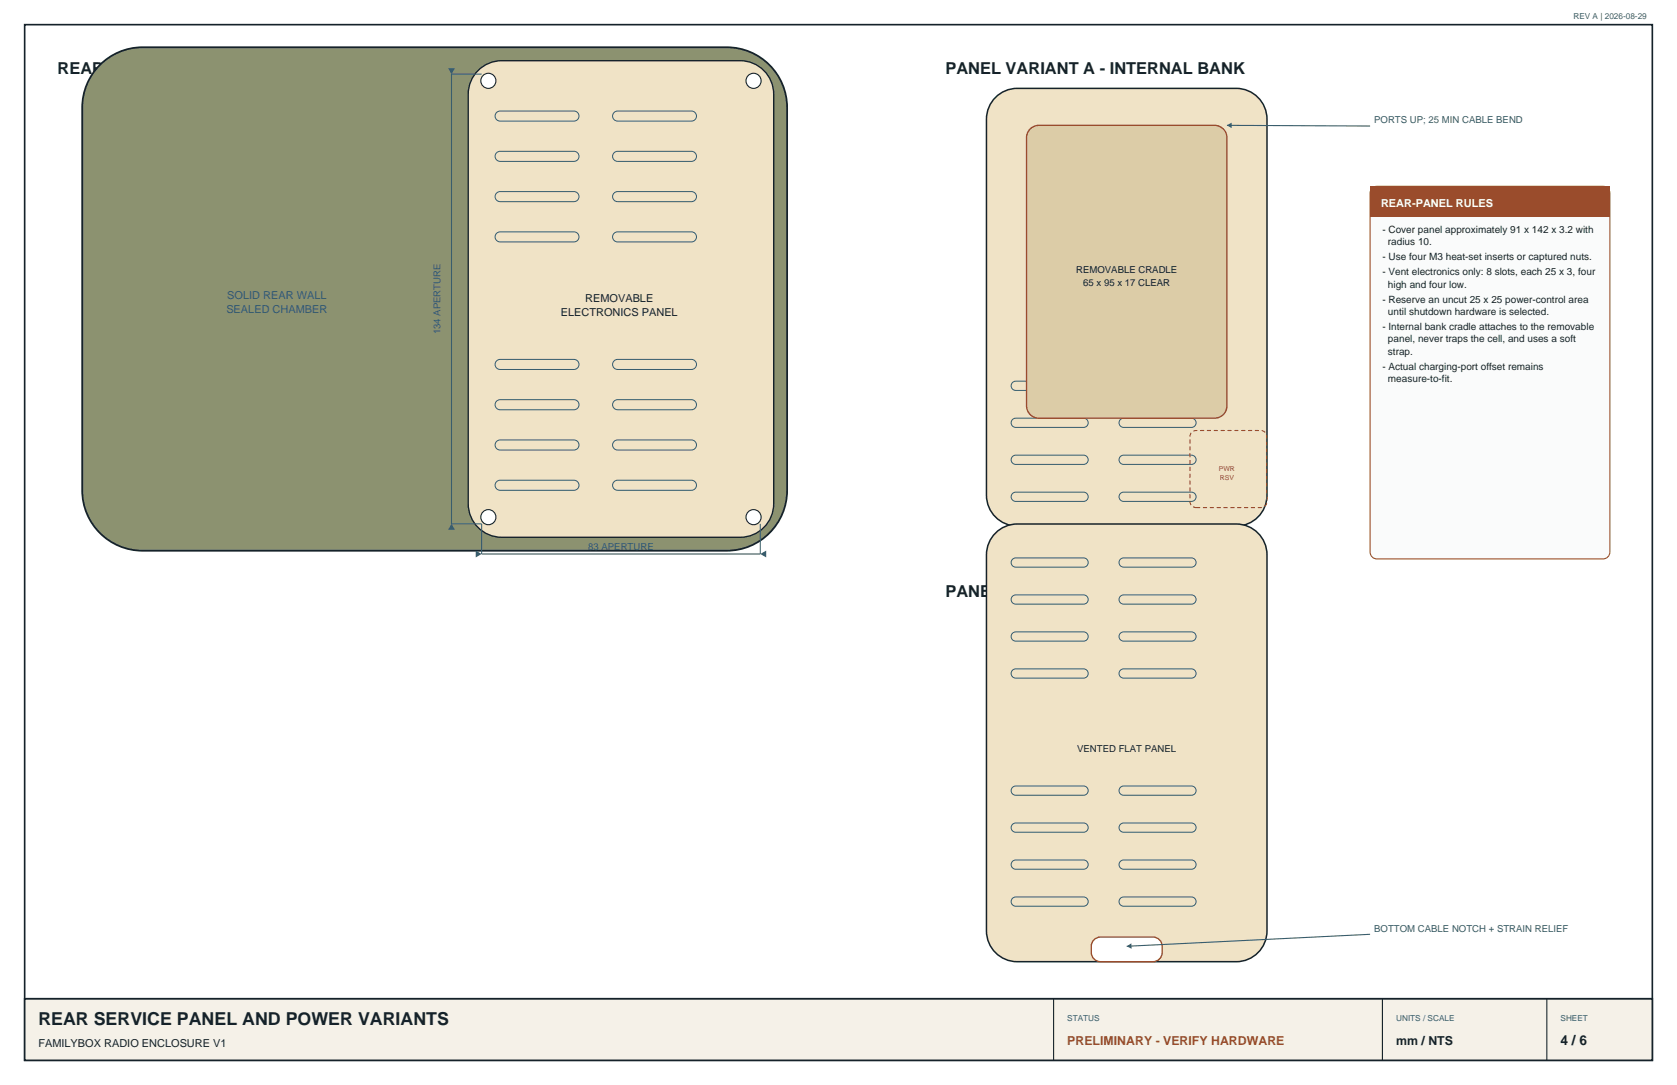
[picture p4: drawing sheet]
<svg xmlns="http://www.w3.org/2000/svg" width="432mm" height="279mm" viewBox="0 0 432 279" stroke-linecap="round" stroke-linejoin="round" font-family="sans-serif">
<path d="M6.3 6.4h419.1v266.6h-419.1z" fill="none" stroke="#15222a" stroke-width=".42"/>
<path d="M6.3 257.2h419.1v15.8h-419.1z" fill-rule="evenodd" fill="#f5f1e8" stroke="#15222a" stroke-width=".42"/>
<path d="M6.3 257.2h419.1" fill="none" stroke="#15222a" stroke-width=".35"/>
<path d="M271.3 257.2v15.8M356 257.2v15.8M398.3 257.2v15.8" fill="none" stroke="#15222a" stroke-width=".28"/>
<path d="M25.7 16.7a15.5 15.5 0 0 1 11-4.5h150.4a15.5 15.5 0 0 1 15.6 15.5v98.6a15.5 15.5 0 0 1-15.6 15.5h-150.4a15.5 15.5 0 0 1-15.5-15.5v-98.6a15.5 15.5 0 0 1 4.5-11z" fill-rule="evenodd" fill="#8c9270" stroke="#15222a" stroke-width=".46"/>
<path d="M126.4 20.8a6.9 6.9 0 0 1 4.5-1.7h57.9a6.9 6.9 0 0 1 7 6.9v102a6.9 6.9 0 0 1-7 6.9h-57.9a6.9 6.9 0 0 1-6.9-6.9v-102a6.9 6.9 0 0 1 2.4-5.2z" fill-rule="evenodd" fill="#fff" stroke="#9a4c2c" stroke-width=".39" stroke-dasharray="1.8 1.1" stroke-linecap="butt"/>
<path d="M123.1 18.2a8.6 8.6 0 0 1 6.1-2.6h61.4a8.6 8.6 0 0 1 8.6 8.7v105.4a8.6 8.6 0 0 1-8.6 8.7h-61.4a8.6 8.6 0 0 1-8.6-8.7v-105.4a8.6 8.6 0 0 1 2.5-6.1z" fill-rule="evenodd" fill="#f0e3c6" stroke="#15222a" stroke-width=".35"/>
<g fill="none" stroke="#315c70" stroke-width=".26">
<path d="M128 39.2l.8-.2h19a1.3 1.3 0 0 1 1.3 1.3 1.3 1.3 0 0 1-1.3 1.3h-19a1.3 1.3 0 0 1-1.3-.9 1.3 1.3 0 0 1 .5-1.5zM128 28.8l.8-.2h19a1.3 1.3 0 0 1 1.3 1.3 1.3 1.3 0 0 1-1.3 1.3h-19a1.3 1.3 0 0 1-1.3-.9 1.3 1.3 0 0 1 .5-1.5zM158.3 39.2l.7-.2h19a1.3 1.3 0 0 1 1.3 1.3 1.3 1.3 0 0 1-1.3 1.3h-19a1.3 1.3 0 0 1-1.2-.9 1.3 1.3 0 0 1 .5-1.5zM158.3 28.8l.7-.2h19a1.3 1.3 0 0 1 1.3 1.3 1.3 1.3 0 0 1-1.3 1.3h-19a1.3 1.3 0 0 1-1.2-.9 1.3 1.3 0 0 1 .5-1.5zM128 60l.8-.3h19a1.3 1.3 0 0 1 1.3 1.3 1.3 1.3 0 0 1-1.3 1.3h-19a1.3 1.3 0 0 1-1.3-.9 1.3 1.3 0 0 1 .5-1.4zM128 49.6l.8-.3h19a1.3 1.3 0 0 1 1.3 1.3 1.3 1.3 0 0 1-1.3 1.3h-19a1.3 1.3 0 0 1-1.3-.9 1.3 1.3 0 0 1 .5-1.4zM158.3 60l.7-.3h19a1.3 1.3 0 0 1 1.3 1.3 1.3 1.3 0 0 1-1.3 1.3h-19a1.3 1.3 0 0 1-1.2-.9 1.3 1.3 0 0 1 .5-1.4zM158.3 49.6l.7-.3h19a1.3 1.3 0 0 1 1.3 1.3 1.3 1.3 0 0 1-1.3 1.3h-19a1.3 1.3 0 0 1-1.2-.9 1.3 1.3 0 0 1 .5-1.4zM128 92.8l.8-.2h19a1.3 1.3 0 0 1 1.3 1.2 1.3 1.3 0 0 1-1.3 1.3h-19a1.3 1.3 0 0 1-1.3-.8 1.3 1.3 0 0 1 .5-1.5zM158.3 92.8l.7-.2h19a1.3 1.3 0 0 1 1.3 1.2 1.3 1.3 0 0 1-1.3 1.3h-19a1.3 1.3 0 0 1-1.2-.8 1.3 1.3 0 0 1 .5-1.5zM128 113.5l.8-.2h19a1.3 1.3 0 0 1 1.3 1.3 1.3 1.3 0 0 1-1.3 1.3h-19a1.3 1.3 0 0 1-1.3-.9 1.3 1.3 0 0 1 .5-1.5zM128 103.2l.8-.3h19a1.3 1.3 0 0 1 1.3 1.3 1.3 1.3 0 0 1-1.3 1.3h-19a1.3 1.3 0 0 1-1.3-.9 1.3 1.3 0 0 1 .5-1.4z"/>
<path d="M158.3 113.5l.7-.2h19a1.3 1.3 0 0 1 1.3 1.3 1.3 1.3 0 0 1-1.3 1.3h-19a1.3 1.3 0 0 1-1.2-.9 1.3 1.3 0 0 1 .5-1.5zM158.3 103.2l.7-.3h19a1.3 1.3 0 0 1 1.3 1.3 1.3 1.3 0 0 1-1.3 1.3h-19a1.3 1.3 0 0 1-1.2-.9 1.3 1.3 0 0 1 .5-1.4zM128 123.9l.8-.2h19a1.3 1.3 0 0 1 1.3 1.3 1.3 1.3 0 0 1-1.3 1.3h-19a1.3 1.3 0 0 1-1.3-.9 1.3 1.3 0 0 1 .5-1.5zM158.3 123.9l.7-.2h19a1.3 1.3 0 0 1 1.3 1.3 1.3 1.3 0 0 1-1.3 1.3h-19a1.3 1.3 0 0 1-1.2-.9 1.3 1.3 0 0 1 .5-1.5z"/>
</g>
<g fill="#fff" stroke="#15222a" stroke-width=".28">
<circle cx="125.7" cy="133.2" r="1.94"/>
<circle cx="194" cy="133.2" r="1.94"/>
<circle cx="125.7" cy="20.8" r="1.94"/>
<circle cx="194" cy="20.8" r="1.94"/>
</g>
<path d="M124 134.9v7.8M195.8 134.9v7.8" fill="none" stroke="#315c70" stroke-width=".26"/>
<path d="M124 142.7h71.8" fill="none" stroke="#315c70" stroke-width=".28"/>
<g fill="#315c70">
<path d="M122.5 141.8l1.5 .9-1.5 .8z"/>
<path d="M195.8 142.7l1.5-.9v1.7z"/>
</g>
<path d="M116.3 19.1h7.7M116.3 134.9h7.7" fill="none" stroke="#315c70" stroke-width=".26"/>
<path d="M116.3 19.1v115.8" fill="none" stroke="#315c70" stroke-width=".28"/>
<g fill="#315c70">
<path d="M116.3 134.9l.8 1.5h-1.7z"/>
<path d="M115.4 17.6h1.7l-.8 1.5z"/>
</g>
<path d="M256.3 25.1a7.9 7.9 0 0 1 5.6-2.3h56.4a7.9 7.9 0 0 1 7.9 7.9v96.8a7.9 7.9 0 0 1-7.9 8h-56.4a7.9 7.9 0 0 1-7.9-8v-96.8a7.9 7.9 0 0 1 2.3-5.6z" fill-rule="evenodd" fill="#f0e3c6" stroke="#15222a" stroke-width=".39"/>
<path d="M260.8 98.4l.7-.2h17.5a1.19 1.19 0 0 1 1.2 1.2 1.19 1.19 0 0 1-1.2 1.1h-17.5a1.19 1.19 0 0 1-1.1-.8 1.19 1.19 0 0 1 .4-1.3zM288.6 98.4l.7-.2h17.5a1.19 1.19 0 0 1 1.2 1.2 1.19 1.19 0 0 1-1.2 1.1h-17.5a1.19 1.19 0 0 1-1.1-.8 1.19 1.19 0 0 1 .4-1.3zM260.8 117.4l.7-.2h17.5a1.19 1.19 0 0 1 1.2 1.2 1.19 1.19 0 0 1-1.2 1.2h-17.5a1.19 1.19 0 0 1-1.1-.8 1.19 1.19 0 0 1 .4-1.4zM260.8 107.9l.7-.2h17.5a1.19 1.19 0 0 1 1.2 1.2 1.19 1.19 0 0 1-1.2 1.2h-17.5a1.19 1.19 0 0 1-1.1-.9 1.19 1.19 0 0 1 .4-1.3zM288.6 117.4l.7-.2h17.5a1.19 1.19 0 0 1 1.2 1.2 1.19 1.19 0 0 1-1.2 1.2h-17.5a1.19 1.19 0 0 1-1.1-.8 1.19 1.19 0 0 1 .4-1.4zM288.6 107.9l.7-.2h17.5a1.19 1.19 0 0 1 1.2 1.2 1.19 1.19 0 0 1-1.2 1.2h-17.5a1.19 1.19 0 0 1-1.1-.9 1.19 1.19 0 0 1 .4-1.3zM260.8 127l.7-.3h17.5a1.19 1.19 0 0 1 1.2 1.2 1.19 1.19 0 0 1-1.2 1.2h-17.5a1.19 1.19 0 0 1-1.1-.8 1.19 1.19 0 0 1 .4-1.3zM288.6 127l.7-.3h17.5a1.19 1.19 0 0 1 1.2 1.2 1.19 1.19 0 0 1-1.2 1.2h-17.5a1.19 1.19 0 0 1-1.1-.8 1.19 1.19 0 0 1 .4-1.3z" fill="none" stroke="#315c70" stroke-width=".26"/>
<path d="M265.2 33.2a3.2 3.2 0 0 1 2.3-.9h45.2a3.2 3.2 0 0 1 3.2 3.2v69a3.2 3.2 0 0 1-3.2 3.2h-45.2a3.2 3.2 0 0 1-3.2-3.2v-69a3.2 3.2 0 0 1 .9-2.3z" fill-rule="evenodd" fill="#dccca7" stroke="#9a4c2c" stroke-width=".35"/>
<path d="M307 111.2l1-.3h16.6a1.59 1.59 0 0 1 1.6 1.5v16.7a1.59 1.59 0 0 1-1.6 1.6h-16.6a1.59 1.59 0 0 1-1.6-1.6v-16.7l.1-.5z" fill="none" stroke="#9a4c2c" stroke-width=".28" stroke-dasharray="1.1 .7" stroke-linecap="butt"/>
<path d="M315.9 32.3l36.9 .2" fill="none" stroke="#315c70" stroke-width=".28"/>
<path d="M315.9 32.3l1.2-.7v1.4z" fill="#315c70"/>
<path d="M256.3 137.3a7.9 7.9 0 0 1 5.6-2.4h56.4a7.9 7.9 0 0 1 7.9 8v96.8a7.9 7.9 0 0 1-7.9 7.9h-56.4a7.9 7.9 0 0 1-7.9-7.9v-96.8a7.9 7.9 0 0 1 2.3-5.6z" fill-rule="evenodd" fill="#f0e3c6" stroke="#15222a" stroke-width=".39"/>
<g fill="none" stroke="#315c70" stroke-width=".26">
<path d="M260.8 153.4l.7-.2h17.5a1.19 1.19 0 0 1 1.2 1.2 1.19 1.19 0 0 1-1.2 1.2h-17.5a1.19 1.19 0 0 1-1.1-.8 1.19 1.19 0 0 1 .4-1.4zM260.8 143.9l.7-.2h17.5a1.19 1.19 0 0 1 1.2 1.2 1.19 1.19 0 0 1-1.2 1.1h-17.5a1.19 1.19 0 0 1-1.1-.8 1.19 1.19 0 0 1 .4-1.3zM288.6 153.4l.7-.2h17.5a1.19 1.19 0 0 1 1.2 1.2 1.19 1.19 0 0 1-1.2 1.2h-17.5a1.19 1.19 0 0 1-1.1-.8 1.19 1.19 0 0 1 .4-1.4zM288.6 143.9l.7-.2h17.5a1.19 1.19 0 0 1 1.2 1.2 1.19 1.19 0 0 1-1.2 1.1h-17.5a1.19 1.19 0 0 1-1.1-.8 1.19 1.19 0 0 1 .4-1.3zM260.8 172.5l.7-.3h17.5a1.19 1.19 0 0 1 1.2 1.2 1.19 1.19 0 0 1-1.2 1.2h-17.5a1.19 1.19 0 0 1-1.1-.8 1.19 1.19 0 0 1 .4-1.3zM260.8 162.9l.7-.2h17.5a1.19 1.19 0 0 1 1.2 1.2 1.19 1.19 0 0 1-1.2 1.2h-17.5a1.19 1.19 0 0 1-1.1-.8 1.19 1.19 0 0 1 .4-1.4zM288.6 172.5l.7-.3h17.5a1.19 1.19 0 0 1 1.2 1.2 1.19 1.19 0 0 1-1.2 1.2h-17.5a1.19 1.19 0 0 1-1.1-.8 1.19 1.19 0 0 1 .4-1.3zM288.6 162.9l.7-.2h17.5a1.19 1.19 0 0 1 1.2 1.2 1.19 1.19 0 0 1-1.2 1.2h-17.5a1.19 1.19 0 0 1-1.1-.8 1.19 1.19 0 0 1 .4-1.4zM260.8 212.2l.7-.3h17.5a1.19 1.19 0 0 1 1.2 1.2 1.19 1.19 0 0 1-1.2 1.2h-17.5a1.19 1.19 0 0 1-1.1-.8 1.19 1.19 0 0 1 .4-1.3zM260.8 202.6l.7-.2h17.5a1.19 1.19 0 0 1 1.2 1.2 1.19 1.19 0 0 1-1.2 1.2h-17.5a1.19 1.19 0 0 1-1.1-.8 1.19 1.19 0 0 1 .4-1.4zM288.6 212.2l.7-.3h17.5a1.19 1.19 0 0 1 1.2 1.2 1.19 1.19 0 0 1-1.2 1.2h-17.5a1.19 1.19 0 0 1-1.1-.8 1.19 1.19 0 0 1 .4-1.3zM288.6 202.6l.7-.2h17.5a1.19 1.19 0 0 1 1.2 1.2 1.19 1.19 0 0 1-1.2 1.2h-17.5a1.19 1.19 0 0 1-1.1-.8 1.19 1.19 0 0 1 .4-1.4z"/>
<path d="M260.8 231.2l.7-.2h17.5a1.19 1.19 0 0 1 1.2 1.2 1.19 1.19 0 0 1-1.2 1.2h-17.5a1.19 1.19 0 0 1-1.1-.9 1.19 1.19 0 0 1 .4-1.3zM260.8 221.7l.7-.2h17.5a1.19 1.19 0 0 1 1.2 1.1 1.19 1.19 0 0 1-1.2 1.2h-17.5a1.19 1.19 0 0 1-1.1-.8 1.19 1.19 0 0 1 .4-1.3zM288.6 231.2l.7-.2h17.5a1.19 1.19 0 0 1 1.2 1.2 1.19 1.19 0 0 1-1.2 1.2h-17.5a1.19 1.19 0 0 1-1.1-.9 1.19 1.19 0 0 1 .4-1.3zM288.6 221.7l.7-.2h17.5a1.19 1.19 0 0 1 1.2 1.1 1.19 1.19 0 0 1-1.2 1.2h-17.5a1.19 1.19 0 0 1-1.1-.8 1.19 1.19 0 0 1 .4-1.3z"/>
</g>
<path d="M281.5 242.2a2.38 2.38 0 0 1 1.9-.9h13.5a2.38 2.38 0 0 1 2.3 2.4 3.5 3.5 0 0 1-.8 3.4l-1.5 .5h-13.5a2.38 2.38 0 0 1-2.4-2.3 3.8 3.8 0 0 1 .5-3.1z" fill-rule="evenodd" fill="#fff" stroke="#9a4c2c" stroke-width=".35"/>
<path d="M352.8 240.6l-62.7 3.1" fill="none" stroke="#315c70" stroke-width=".28"/>
<path d="M290.1 243.7l1.2-.8 .1 1.4z" fill="#315c70"/>
<path d="M353.3 48.5l1.2-.5h58.2a1.76 1.76 0 0 1 1.8 1.7v92.5a1.76 1.76 0 0 1-1.8 1.7h-58.2a1.76 1.76 0 0 1-1.7-1.7v-92.5z" fill-rule="evenodd" fill="#fafbfb" stroke="#9a4c2c" stroke-width=".28"/>
<path d="M352.8 48h61.7v7.7h-61.7z" fill-rule="evenodd" fill="#9a4c2c"/>
<text font-size="4.6" fill="#15222a" x="9.9" y="263.9">REAR SERVICE PANEL AND POWER VARIANTS</text>
<g font-size="4.2" fill="#15222a">
<text x="14.8" y="19.1">REAR ELEVATION - COMMON APERTURE</text>
<text x="243.4" y="19.1">PANEL VARIANT A - INTERNAL BANK</text>
<text x="243.4" y="153.8">PANEL VARIANT B - EXTERNAL BANK</text>
</g>
<text font-size="3.5" fill="#15222a" x="401.8" y="269.2">4 / 6</text>
<text font-size="3.2" fill="#9a4c2c" x="274.8" y="269.2">PRELIMINARY - VERIFY HARDWARE</text>
<text font-size="3.2" fill="#15222a" x="359.5" y="269.2">mm / NTS</text>
<text font-size="2.8" fill="#fff" x="355.6" y="53.3">REAR-PANEL RULES</text>
<g font-size="2.8" fill="#315c70">
<text x="58.5" y="77">SOLID REAR WALL</text>
<text x="58.3" y="80.5">SEALED CHAMBER</text>
</g>
<g font-size="2.8" fill="#15222a">
<text x="150.7" y="77.9">REMOVABLE</text>
<text x="144.4" y="81.4">ELECTRONICS PANEL</text>
<text x="9.9" y="269.5">FAMILYBOX RADIO ENCLOSURE V1</text>
</g>
<g font-size="2.6" fill="#15222a">
<text x="356" y="60">- Cover panel approximately 91 x 142 x 3.2 with</text>
<text x="357.4" y="63.1">radius 10.</text>
<text x="356" y="67">- Use four M3 heat-set inserts or captured nuts.</text>
<text x="356" y="70.9">- Vent electronics only: 8 slots, each 25 x 3, four</text>
<text x="356" y="78">- Reserve an uncut 25 x 25 power-control area</text>
<text x="357.4" y="74.1">high and four low.</text>
<text x="357.4" y="81.1">until shutdown hardware is selected.</text>
<text x="356" y="85">- Internal bank cradle attaches to the removable</text>
<text x="357.4" y="88.2">panel, never traps the cell, and uses a soft</text>
<text x="356" y="95.2">- Actual charging-port offset remains</text>
<text x="357.4" y="91.4">strap.</text>
<text x="357.4" y="98.4">measure-to-fit.</text>
</g>
<g font-size="2.5" fill="#315c70">
<text x="353.8" y="31.8">PORTS UP; 25 MIN CABLE BEND</text>
<text x="113.4" y="86.1" transform="rotate(-90 113.4 86.1)">134 APERTURE</text>
<text x="151.4" y="141.6">83 APERTURE</text>
<text x="353.8" y="239.9">BOTTOM CABLE NOTCH + STRAIN RELIEF</text>
</g>
<g font-size="2.5" fill="#15222a">
<text x="277.1" y="70.4">REMOVABLE CRADLE</text>
<text x="278.9" y="73.6">65 x 95 x 17 CLEAR</text>
<text x="277.4" y="193.7">VENTED FLAT PANEL</text>
</g>
<g font-size="2.1" fill="#315c70">
<text x="405.1" y="4.9">REV A | 2026-08-29</text>
<text x="274.8" y="262.8">STATUS</text>
<text x="359.5" y="262.8">UNITS / SCALE</text>
<text x="401.8" y="262.8">SHEET</text>
</g>
<g font-size="1.8" fill="#9a4c2c">
<text x="313.9" y="121.2">PWR</text>
<text x="314.1" y="123.6">RSV</text>
</g>
</svg>
